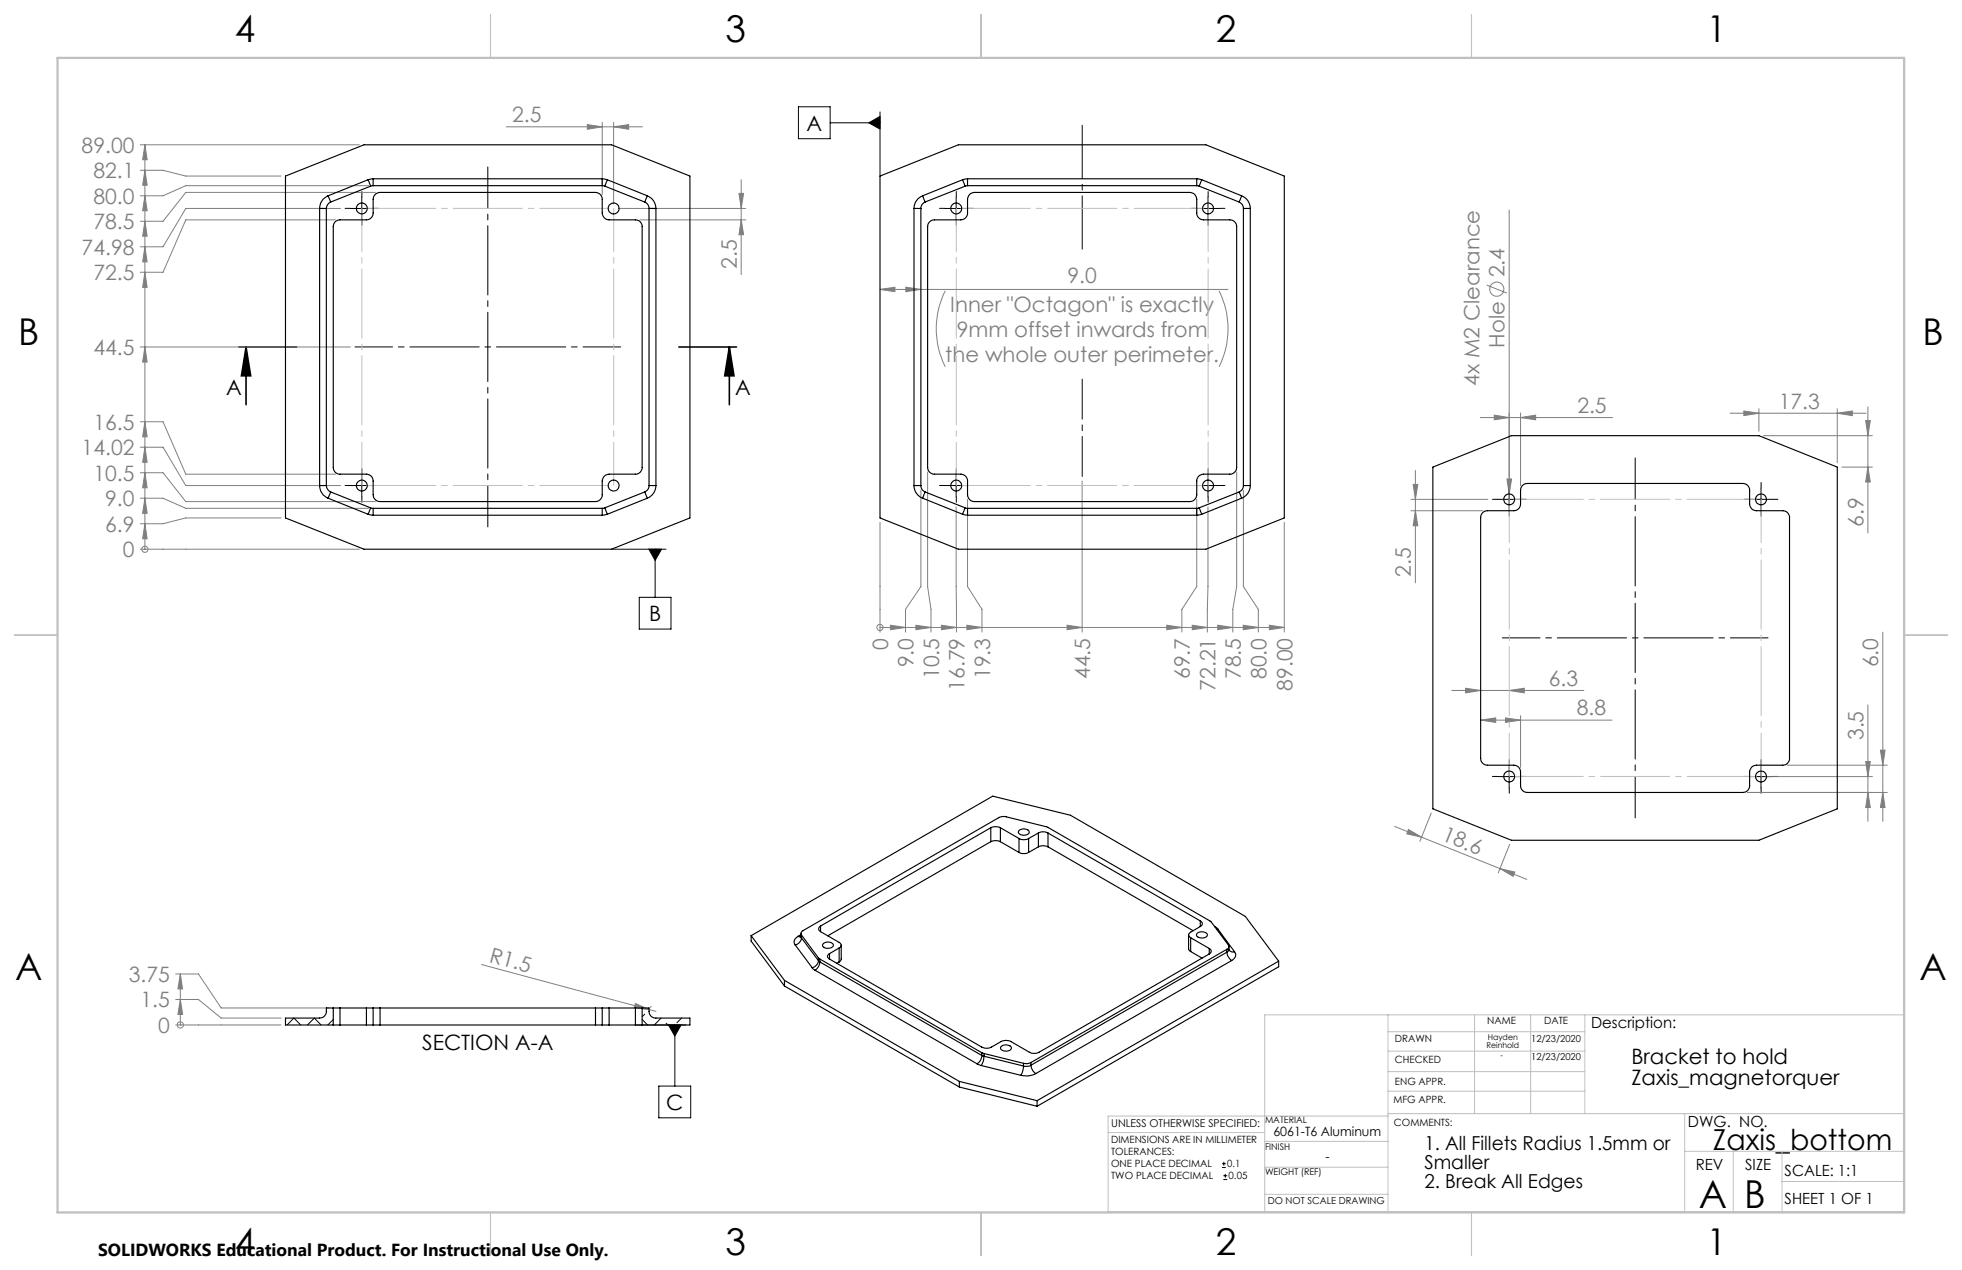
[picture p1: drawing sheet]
<svg xmlns="http://www.w3.org/2000/svg" width="432mm" height="279mm" viewBox="0 0 432 279" stroke-linecap="round" stroke-linejoin="round" font-family="sans-serif">
<g fill="none" stroke="#808080" stroke-width=".22">
<path d="M30.9 37.5h5l5 1.2h20.9M30.9 31.9h48.2M31.9 31.9v88.9M31.9 37.5l.5 3.2h-1zM31.9 31.9l.5 3.2h-1zM111.4 27.9h30M129.3 27.4l3.2 .5-3.2 .5zM132.5 26.9v15.9M135 27.9l3.4-.5v1zM135 26.9v18M163.1 39.5v20.9M31.9 59.9l.5 3.3h-1z"/>
<path d="M31.9 48.7l.5 3.3h-1zM31.9 43.1l.5 3.3h-1zM31.9 54.3l.5 3.3h-1zM73.8 48.4h-32.9l-5 11.5h-5M74.9 45.9h-34l-5 8.4h-5M81.1 40.9h-40.2l-5 2.2h-5M82.6 42.3h-41.7l-5 6.4h-5M136.1 45.9h28M140.8 48.4h23.3M162.6 42.5h1.1l-.6 3.4zM163.1 48.4l.6 3.2h-1.1zM332.1 46.2v64.9"/>
<path d="M30.9 76.3h46.2M31.9 76.3l.5 3.4h-1zM193.7 63.7h76.6M193.7 63.7l3.3-.5v1zM199.4 63.2l3.3 .5-3.3 .5zM208 64a18.6 18.6 0 0 0 0 16.7M268.3 64a18.6 18.6 0 0 1 0 16.7M327.2 62.7l4.4 1.8M30.9 92.8h5l5 11.5h32.9M30.9 98.4h5l5 8.4h34M31.9 92.8l.5 3.3h-1zM31.9 98.4l.5 3.3h-1z"/>
<path d="M325.8 91.9h29.1M328.9 91.3l3.2 .6-3.2 .5zM334.6 91.9l3.4-.6v1.1zM334.6 90.8v16.1M380.8 90.9h29.9M383.8 90.4l3.3 .5-3.3 .5zM387.1 89.9v5M388.1 95.8h24M404.4 90.9l3.3-.5v1zM404.4 89.9v11.9M410.6 92.5h1l-.5 3.3zM411.1 89.5v27.8"/>
<path d="M30.9 104h5l5 6.3h41.7M30.9 109.6h5l5 2.2h40.2M31.9 115.2l.5 3.3h-1zM31.9 104l.5 3.3h-1zM31.9 109.6l.5 3.3h-1zM61.8 113.9h-20.9l-5 1.3h-5M193.7 114.9v24.2M202.7 107.8v21.2l-3.4 5.1v5M204.2 103.8v25.2l.7 5.1v5M210.4 111.5l.1 27.6M212.9 109.9v19.1l3.2 5.1v5M238.2 105.8v33.3"/>
<path d="M263.4 109.9v19.1l-3.3 5.1v5M265.9 111.5l-.2 27.6M272.2 103.8v25.2l-.9 5.1v5M273.6 107.8v21.2l3.3 5.1v5M282.6 114.9v24.2M310.5 112.4h15.9M310.5 109.9h16.9M311 106.6h1l-.5 3.3zM311.5 103.5v24.7M311.5 112.4l.5 3.3h-1zM331.6 105.4h1.1l-.6 3.3zM405.3 102.8h6.8"/>
<path d="M411.1 102.8l.5 3.2h-1zM30.9 120.8h48.2M31.9 120.8h.1M193.7 138h.1M193.7 138h88.9M196 137.5l3.3 .5-3.3 .5zM201.6 137.5l3.3 .5-3.3 .5zM207.2 137.5l3.3 .5-3.3 .5zM212.8 137.5l3.3 .5-3.3 .5zM234.8 137.5l3.4 .5-3.4 .5zM256.8 137.5l3.3 .5-3.3 .5zM262.4 137.5l3.3 .5-3.3 .5z"/>
<path d="M268 137.5l3.3 .5-3.3 .5zM273.6 137.5l3.3 .5-3.3 .5zM279.4 137.5l3.2 .5-3.2 .5zM414.4 139.1v41.6M319.5 151.9h29.1M322.5 151.4l3.4 .5-3.4 .5zM325.9 158.4l3.3-.5v1zM325.9 158.4h28.9M331.3 157.9l3.3 .5-3.3 .5zM332.1 151.9l3.4-.5v1zM334.6 157.4v11.4M411.1 155.1v25.6"/>
<path d="M315 178.9l-2.5 6.2M384.6 174.3h30.8M388.6 170.9h23.5M393.3 168.3h22.1M410.6 167.5h1l-.5 3.4zM411.1 174.3l.5 3.4h-1zM413.8 165h1.1l-.5 3.3zM414.4 174.3l.5 3.4h-1.1zM307 181.8l29 11.7M310 182.5l2.9 1.7-3.3-.8zM330.1 191.1l3.3 .7-.4 1zM332.2 185.8l-2.5 6.2"/>
<path d="M38.7 219.9h5l5 4.1h13.1M38.7 214.3h5l5 7.5h23.7M39.7 219.9l.5 3.3h-1zM39.7 214.3l.5 3.3h-1zM39.7 214.3v11.2M106 212.2l36.9 9.9M38.7 225.5h23.1M39.7 225.5h.1M139.8 220.8l3.1 1.3-3.3-.4zM142.9 222.1l1.5 .4M143.3 221.4l-.2 .3"/>
<circle cx="329.4" cy="63.6" r="1.55"/>
<circle cx="31.9" cy="120.8" r=".68"/>
<circle cx="193.7" cy="138" r=".69"/>
<circle cx="39.7" cy="225.5" r=".68"/>
</g>
<g fill="none" stroke="#000" stroke-width=".22">
<path d="M175.7 23.5h7v7h-7zM182.7 27h11M191.2 27l2.5-1.4v2.8zM193.7 24.6v14.1M77.1 45.9h5M79.6 43.4v5M208 45.9h4.9M210.4 43.4v5M263.4 45.9h5M265.9 43.4v5M77.1 106.8h5M79.6 104.3v5"/>
<path d="M208 106.8h4.9M210.4 104.3v5M263.4 106.8h5M265.9 104.3v5M329.6 109.9h5M332.1 107.4v5M385.1 109.9h5M387.6 107.4v5M134.6 120.8h12M140.7 131.4h7v7h-7zM142.8 120.8h2.8l-1.4 2.5zM144.2 120.8v10.6"/>
<path d="M329.6 170.9h5M332.1 168.3v5.1M385.1 170.9h5M387.6 168.3v5.1M139.8 225.5h11.1M145 238.9h7v7h-7zM147.1 225.5h2.8l-1.4 2.4zM148.5 225.5v13.4M269 256.9h.8M269 256h.8M269.2 259.5h.9M269.2 258.7h.9"/>
<path d="M269.3 255.6v.8M269.7 258.3v.8"/>
</g>
<path d="M52.6 76.3h12.7M54.2 76.3l1 6.4h-2.1zM54.2 76.3v12.7M149.4 76.3h12.7M160.5 76.3l1 6.4h-2zM160.5 76.3v12.7" fill="none" stroke="#000" stroke-width=".35"/>
<path d="M107.4 115.9v-79.2M359.9 179.9v-79.2" fill="none" stroke="#000" stroke-width=".22" stroke-dasharray="15.2 1.3 1.3 1.3" stroke-dashoffset="6.1"/>
<path d="M78.1 76.3h58.5M330.6 140.3h58.5" fill="none" stroke="#000" stroke-width=".22" stroke-dasharray="15.2 1.3 1.3 1.3" stroke-dashoffset="7"/>
<g fill="none" stroke="#000" stroke-width=".22" stroke-dasharray="15.2 1.3 1.3 1.3">
<path d="M77.1 45.8h-1.2M79.6 43.3v-1.2M79.6 48.3v1.2M82.1 45.8h1.2M208 45.8h-1.2M210.5 43.3v-1.2M210.5 48.3v1.2M213 45.8h1.2M263.4 45.8h-1.2M265.9 43.3v-1.2M265.9 48.3v1.2M268.4 45.8h1.2"/>
<path d="M77.1 106.8h-1.2M79.6 104.3v-1.2M79.6 109.3v1.2M82.1 106.8h1.2M208 106.8h-1.2M210.5 104.3v-1.2M210.5 109.3v1.2M213 106.8h1.2M263.4 106.8h-1.2M265.9 104.3v-1.2M265.9 109.3v1.2M268.4 106.8h1.2"/>
<path d="M329.7 109.9h-1.2M332.2 107.4v-1.2M332.2 112.4v1.2M334.7 109.9h1.2M385.1 109.9h-1.2M387.6 107.4v-1.2M387.6 112.4v1.2M390.1 109.9h1.2M329.7 170.8h-1.2M332.2 168.3v-1.2M332.2 173.3v1.2M334.7 170.8h1.2"/>
<path d="M385.1 170.8h-1.2M387.6 168.3v-1.2M387.6 173.3v1.2M390.1 170.8h1.2"/>
</g>
<path d="M238.2 83.4v21.4" fill="none" stroke="#000" stroke-width=".22" stroke-dasharray="15.2 1.3 1.3 1.3" stroke-dashoffset="6.4"/>
<path d="M238.2 54.8v-27.2" fill="none" stroke="#000" stroke-width=".22" stroke-dasharray="15.2 1.3 1.3 1.3" stroke-dashoffset="3.5"/>
<path d="M418.9 223.3v43.3" fill="none" stroke="#c0c0c0" stroke-width=".22" stroke-dasharray="15.2 1.3 1.3 1.3" stroke-dashoffset="5"/>
<path d="M135.1 45.8h-55.5M210.5 45.8h55.4M79.6 106.8h55.5M265.9 106.8h-55.4M387.6 109.9h-55.4M332.2 170.8h55.4" fill="none" stroke="#c0c0c0" stroke-width=".22" stroke-dasharray="15.2 1.3 1.3 1.3" stroke-dashoffset="-1"/>
<path d="M79.6 45.8v61M265.9 45.8v61M135.1 106.8v-61M210.5 106.8v-61M332.2 109.9v60.9M387.6 170.8v-60.9" fill="none" stroke="#c0c0c0" stroke-width=".22" stroke-dasharray="15.2 1.3 1.3 1.3" stroke-dashoffset="5.7"/>
<g fill="none" stroke="#c0c0c0" stroke-width=".22">
<path d="M305.5 223.3v43.3M305.5 235.8h43.3M305.5 231.2h43.3M305.5 227h43.3M324.5 223.3v21.7M336.9 223.3v21.7M348.8 223.3v21.7M243.9 249.2h34.4M278.3 256.8h27.2M278.3 251.1h27.3M305.5 245h113.4M305.5 240.1h43.3"/>
<path d="M305.5 245.5h-61.6v21.1h175M370.8 245v21.6M370.8 253.3h48.1M381.5 253.3v13.3M392.2 259.9h26.7M392.2 253.3v13.3M278.3 262.7h27.2M418.9 265.1v-41.8h-140.6v43.3"/>
</g>
<path d="M108 3.2v9.5M215.9 3.2v9.5M323.8 3.2v9.5M3.1 139.7h9.6M419.1 139.7h9.5M108 266.7v9.6M215.9 266.7v9.6M323.8 266.7v9.6" fill="none" stroke="#c0c0c0" stroke-width=".25"/>
<path d="M12.7 12.7h406.4v254h-406.4z" fill="none" stroke="#c0c0c0" stroke-width=".5"/>
<g fill="#000">
<path d="M160.5 76.3l1 6.4h-2zM54.2 76.3l1 6.4h-2.1z"/>
<path d="M142.8 120.8l1.4 2.5 1.4-2.5zM147.1 225.5l1.4 2.4 1.4-2.4zM191.2 27l2.5 1.4v-2.8z"/>
</g>
<g fill="#808080">
<path d="M139.8 220.8l3.1 1.3-3.3-.4z"/>
<path d="M331.6 105.4h1.1l-.6 3.3z"/>
<path d="M31.9 115.2l.5 3.3h-1zM31.9 104l.5 3.3h-1zM31.9 92.8l.5 3.3h-1zM31.9 59.9l.5 3.3h-1zM31.9 48.7l.5 3.3h-1zM31.9 37.5l.5 3.2h-1zM31.9 31.9l.5 3.2h-1zM135 27.9l3.4-.5v1zM129.3 27.4l3.2 .5-3.2 .5zM31.9 76.3l.5 3.4h-1zM31.9 109.6l.5 3.3h-1zM31.9 43.1l.5 3.3h-1zM31.9 98.4l.5 3.3h-1zM31.9 54.3l.5 3.3h-1zM332.1 151.9l3.4-.5v1zM322.5 151.4l3.4 .5-3.4 .5z"/>
<path d="M39.7 219.9l.5 3.3h-1zM39.7 214.3l.5 3.3h-1z"/>
<path d="M163.1 48.4l.6 3.2h-1.1zM162.6 42.5h1.1l-.6 3.4zM196 137.5l3.3 .5-3.3 .5zM201.6 137.5l3.3 .5-3.3 .5zM207.2 137.5l3.3 .5-3.3 .5zM212.8 137.5l3.3 .5-3.3 .5zM256.8 137.5l3.3 .5-3.3 .5zM262.4 137.5l3.3 .5-3.3 .5zM268 137.5l3.3 .5-3.3 .5zM273.6 137.5l3.3 .5-3.3 .5zM279.4 137.5l3.2 .5-3.2 .5zM234.8 137.5l3.4 .5-3.4 .5zM411.1 174.3l.5 3.4h-1zM410.6 167.5h1l-.5 3.4z"/>
<path d="M330.1 191.1l3.3 .7-.4 1zM310 182.5l2.9 1.7-3.3-.8z"/>
<path d="M404.4 90.9l3.3-.5v1zM383.8 90.4l3.3 .5-3.3 .5z"/>
<path d="M193.7 63.7l3.3-.5v1zM199.4 63.2l3.3 .5-3.3 .5zM325.9 158.4l3.3-.5v1zM331.3 157.9l3.3 .5-3.3 .5zM328.9 91.3l3.2 .6-3.2 .5zM334.6 91.9l3.4-.6v1.1z"/>
<path d="M411.1 102.8l.5 3.2h-1zM410.6 92.5h1l-.5 3.3zM414.4 174.3l.5 3.4h-1.1zM413.8 165h1.1l-.5 3.3zM311.5 112.4l.5 3.3h-1zM311 106.6h1l-.5 3.3z"/>
</g>
<g fill="none" stroke="#000" stroke-width=".25">
<path d="M62.8 38.7l17.3-6.8h54.5l17.2 6.8v75.2l-17.2 6.9h-54.5l-17.3-6.9zM81 39.5l.6 1.5M81 39.5l-8.8 3.6M82.1 39.3v1.6M82.1 39.3l-1.1 .2M82.1 39.3h50.4M132.5 39.3v1.6M132.5 39.3l1.2 .2M133.7 39.5l-.6 1.5M133.7 39.5l8.8 3.6M193.7 38.7l17.2-6.8h54.5l17.2 6.8v75.2l-17.2 6.9h-54.5l-17.2-6.9zM211.8 39.5l.6 1.5"/>
<path d="M211.8 39.5l-8.7 3.6M212.9 39.3v1.6M212.9 39.3l-1.1 .2M212.9 39.3h50.5M263.4 39.3v1.6M263.4 39.3l1.1 .2M264.5 39.5l-.6 1.5M264.5 39.5l8.8 3.6M70.3 45.9h1.5M70.3 45.9v60.9M71.8 45.9v60.9M72.2 43.1l.6 1.4"/>
<path d="M72.2 43.1a3 3 0 0 0-1.9 2.8M72.8 44.5a1.63 1.63 0 0 0-1 1.4M73.8 48.8l.5-.3 .5-.1h5.8a1.51 1.51 0 0 0 1.5-1.6v-2.9a1.57 1.57 0 0 1 1.5-1.6h47.5a1.51 1.51 0 0 1 1.4 1.6v2.9a1.57 1.57 0 0 0 1.6 1.6h5.7a1.45 1.45 0 0 1 1.5 1.4v53a1.45 1.45 0 0 1-1.5 1.5h-5.7a1.57 1.57 0 0 0-1.6 1.5v3a1.51 1.51 0 0 1-1.4 1.5h-47.5a1.57 1.57 0 0 1-1.5-1.5v-3a1.51 1.51 0 0 0-1.5-1.5h-5.8a1.45 1.45 0 0 1-1.5-1.5v-53l.1-.5zM81.6 41l-8.8 3.5M82.1 40.9l-.5 .1M82.1 40.9h50.4M132.5 40.9l.6 .1M133.1 41l8.8 3.5M141.9 44.5a1.48 1.48 0 0 1 .9 1.4M142.5 43.1l-.6 1.4M142.5 43.1a3 3 0 0 1 1.9 2.8M142.8 45.9h1.6"/>
<path d="M142.8 45.9v60.9M144.4 45.9v60.9M201.2 45.9h1.5M201.2 45.9v60.9M202.7 45.9v60.9M203.1 43.1l.5 1.3M203.1 43.1a3 3 0 0 0-1.9 2.8M203.6 44.4a1.52 1.52 0 0 0-.9 1.5M204.6 48.8l.5-.3 .6-.1h5.8a1.51 1.51 0 0 0 1.4-1.6v-2.9a1.57 1.57 0 0 1 1.6-1.6h47.4a1.57 1.57 0 0 1 1.5 1.6v2.9a1.51 1.51 0 0 0 1.5 1.6h5.8a1.51 1.51 0 0 1 1.5 1.4v53a1.51 1.51 0 0 1-1.5 1.5h-5.8a1.51 1.51 0 0 0-1.5 1.5v3a1.57 1.57 0 0 1-1.5 1.5h-47.4a1.57 1.57 0 0 1-1.6-1.5v-3a1.51 1.51 0 0 0-1.4-1.5h-5.8a1.51 1.51 0 0 1-1.5-1.5v-53l.1-.5zM212.4 41l-8.8 3.4M212.9 40.9l-.5 .1M212.9 40.9h50.5"/>
<path d="M263.4 40.9l.5 .1M263.9 41l8.8 3.4M272.7 44.4a1.52 1.52 0 0 1 .9 1.5M273.3 43.1l-.6 1.3M273.3 43.1a3 3 0 0 1 1.9 2.8M273.6 45.9h1.6M273.6 45.9v60.9M275.2 45.9v60.9M70.3 106.8h1.5M70.3 106.8a3 3 0 0 0 1.9 2.8M71.8 106.8a1.63 1.63 0 0 0 1 1.4M72.2 109.6l8.8 3.5"/>
<path d="M72.8 108.2l-.6 1.4M72.8 108.2l8.8 3.5M81 113.1l1.1 .2M81.6 111.7l.5 .1M81.6 111.7l-.6 1.4M82.1 111.8v1.5M82.1 111.8h50.4M82.1 113.3h50.4M132.5 111.8v1.5M133.1 111.7l-.6 .1M133.1 111.7l.6 1.4M133.7 113.1l-1.2 .2"/>
<path d="M141.9 108.2l.6 1.4M141.9 108.2l-8.8 3.5M142.5 109.6l-8.8 3.5M142.8 106.8a1.48 1.48 0 0 1-.9 1.4M142.8 106.8h1.6M144.4 106.8a3 3 0 0 1-1.9 2.8M201.2 106.8h1.5M201.2 106.8a3 3 0 0 0 1.9 2.8M202.7 106.8a1.52 1.52 0 0 0 .9 1.4M203.1 109.6l8.7 3.5M203.6 108.2l-.5 1.4M203.6 108.2l8.8 3.5"/>
<path d="M211.8 113.1l1.1 .2M212.4 111.7l.5 .1M212.4 111.7l-.6 1.4M212.9 111.8v1.5M212.9 111.8h50.5M212.9 113.3h50.5M263.4 111.8v1.5M263.9 111.7l-.5 .1M263.9 111.7l.6 1.4M264.5 113.1l-1.1 .2M272.7 108.2l.6 1.4M272.7 108.2l-8.8 3.5"/>
<path d="M273.3 109.6l-8.8 3.5M273.6 106.8a1.52 1.52 0 0 1-.9 1.4M273.6 106.8h1.6M275.2 106.8a3 3 0 0 1-1.9 2.8M315.3 102.8l17.3-7h54.5l17.3 7v75.1l-17.3 7h-54.5l-17.3-7zM326.3 112.8l.5-.3 .5-.1h5.9a1.45 1.45 0 0 0 1.4-1.5v-3.1a1.45 1.45 0 0 1 1.6-1.4h47.4a1.45 1.45 0 0 1 1.5 1.4v3.1a1.51 1.51 0 0 0 1.5 1.5h5.8a1.51 1.51 0 0 1 1.4 1.5v52.9a1.51 1.51 0 0 1-1.4 1.5h-5.8a1.51 1.51 0 0 0-1.5 1.5v3.1a1.45 1.45 0 0 1-1.5 1.4h-47.4a1.45 1.45 0 0 1-1.6-1.4v-3.1a1.45 1.45 0 0 0-1.4-1.5h-5.9a1.51 1.51 0 0 1-1.4-1.5v-52.9l.1-.6zM218.1 182.1a2.39 2.39 0 0 1 2.1 0M218.1 185.2a2.39 2.39 0 0 1 2.1 0M218.1 182.1l-37.5 21.6M218.1 182.1v3.1M218.1 185.2l-35.9 20.7M220.2 182.1l4.1 2.4"/>
<path d="M220.2 182.1v3.1M220.2 185.2l4.1 2.3M224.2 182.8a1.58 1.58 0 0 1 2.3 .1 .76 .76 0 0 1-1 .8l-.9-.1a.56 .56 0 0 1-.4-.8zM224.3 184.5a2.13 2.13 0 0 0 2.1 0M224.3 187.5a2.39 2.39 0 0 0 2.1 0M224.3 184.5v3M226.4 184.5v3M228.5 183.3a2.13 2.13 0 0 1 2.1 0M228.5 186.3a2.39 2.39 0 0 1 2.1 0M228.5 183.3l-2.1 1.2M228.5 183.3v3M228.5 186.3l-2.1 1.2"/>
<path d="M230.6 183.3l33.6 19.3M230.6 183.3v3M230.6 186.3l32 18.5M165.3 205.8l7.3 9.9M165.3 205.8l53.2-30.6 17.1 4.2 38.5 22.2 7.3 9.9M165.3 205.8v1.2l7.3 9.9M172.6 215.7l38.5 22.2M172.6 215.7v1.2M172.6 216.9l38.5 22.2M175 207.9l3.8 5M175.6 206a1.27 1.27 0 0 0-.6 1.9M175.6 206l.6 .1"/>
<path d="M176.3 206l-.1 .2M176.3 206l.1 .3M176.3 205.4v.6M176.3 205.6l-.7 .4M176.4 205.7a.61 .61 0 0 1 .3-.9l43.3-25 1.3-.2 9.2 2.4 35.8 20.6 4 5.3a.6 .6 0 0 1-.3 .9M176.4 206.3a1.86 1.86 0 0 1-1.4 1.6M176.4 205.7l3.7 5M176.4 206.3l3.7 5M176.4 205.7v.6M178.8 212.9l.6 .6M179.4 213.5l35.6 20.5M180.1 210.7l.3 .3"/>
<path d="M180.1 211.3a1.86 1.86 0 0 1-1.3 1.6M180.1 211.3l.3 .3M180.1 210.7v.6M180.4 211.6a2.49 2.49 0 0 1-1 1.9M180.4 211l35.7 20.6M180.4 211.6l35.7 20.6M180.4 211v.6M180.6 203.7a.66 .66 0 0 0-.4 .6 .66 .66 0 0 0 .4 .7M180.6 205l4.1 2.3a.64 .64 0 0 1 .4 .6 .64 .64 0 0 1-.4 .7M180.6 203.7v1.3M181.2 207.6a1.55 1.55 0 0 1 2.2 .3 1.28 1.28 0 0 1-2 .5 .48 .48 0 0 1-.4-.4 .48 .48 0 0 1 .2-.4zM182.6 209.8a.62 .62 0 0 0-.5 .6 .62 .62 0 0 0 .5 .6"/>
<path d="M182.6 209.8v1.2M184.7 208.6l-2.1 1.2M184.7 208.6v3M184.7 211.6l-.6 .3M185.1 207.9v3.1l-.4 .6M261.6 205.7v3l.4 .6M262 206.3l4.1 2.4M262 206.3v3M262 209.3l2.5 1.5M263.5 205.3a1.61 1.61 0 0 1 2.2 .3 1.28 1.28 0 0 1-2 .6 .5 .5 0 0 1-.2-.9zM264.2 202.6a.64 .64 0 0 1 .4 .6 .64 .64 0 0 1-.4 .6M264.2 203.8l-2.2 1.3a.64 .64 0 0 0-.4 .6 .64 .64 0 0 0 .4 .6"/>
<path d="M264.2 202.6v1.2M266.1 209.9l-37.4 21.6a2.39 2.39 0 0 1-2.1 0l-4.1-2.4a2.39 2.39 0 0 0-2.2 0l-2.1 1.3a2.39 2.39 0 0 1-2.1 0l-33.5-19.4M266.1 208.7a.64 .64 0 0 1 .5 .6 .64 .64 0 0 1-.5 .6M266.1 208.7v1.2M267.3 203.8h.1M267.4 203.8l.6 .6M268 204.4l3.7 5M268 204.4h-.2M270 209.5a2.49 2.49 0 0 0 1.1 1.8M270 208.8l-43.1 25M270 209.5l-43.1 24.9M270 208.8v.7"/>
<path d="M270.5 208.8a.92 .92 0 0 0 1.2 .6M270.5 208.8l-.5 .7M270.5 208.2v.6M271.1 211.3l-43.1 24.9M271.7 209.4a1.23 1.23 0 0 1-.6 1.9M281.4 211.5l-53.2 30.6M281.4 211.5v1.2l-53.2 30.7M73.3 221.8h-1.5a1.68 1.68 0 0 1-1.5 2.2h-7.5v1.5h10.5M73.3 221.8h1.5M73.3 225.5h1.5M73.3 221.8v3.7M74.8 221.8h5.8"/>
<path d="M74.8 225.5h5.8M74.8 221.8v3.7M80.6 221.8h1.5M80.6 225.5h1.5M80.6 221.8v3.7M82.1 221.8h1.5M82.1 225.5h1.5M82.1 221.8v3.7M83.6 221.8h47.5M83.6 225.5h47.5M83.6 221.8v3.7M131.1 221.8h1.4"/>
<path d="M131.1 225.5h1.4M131.1 221.8v3.7M132.5 221.8h1.6M132.5 225.5h1.6M132.5 221.8v3.7M134.1 221.8h5.7M134.1 225.5h5.7M134.1 221.8v3.7M139.8 221.8h1.5M139.8 225.5h1.5M139.8 221.8v3.7M141.3 221.8h1.5a1.68 1.68 0 0 0 1.6 2.2h7.4v1.5h-10.5"/>
<path d="M141.3 221.8v3.7M211.1 237.9l17.1 4.2M211.1 239.1l17.1 4.3M211.1 237.9v1.2M215 234l1 .4M216 234.4l8.7 2.2M216.1 231.6l.5 .2M216.1 232.2l.5 .2M216.1 232.2a2.11 2.11 0 0 1-1.1 1.8M216.1 231.6v.6M216.6 232.4l-.2 1.1-.4 .9M216.6 232.4l8.6 2.1"/>
<path d="M216.6 231.8l8.6 2.1M216.6 231.8v.6M220.3 230.3a1.5 1.5 0 0 1 2.3 .3 1.43 1.43 0 0 1-2.4 0zM225.2 234.5l-.1 1.2-.4 .9M225.2 233.9v.6M226.9 233.8l-.8 .2-.9-.1M226.9 234.4l-.8 .2-.9-.1M226.9 234.4a2.34 2.34 0 0 0 1.1 1.8M226.9 233.8v.6M228 236.2a4.6 4.6 0 0 1-3.3 .4M228.2 242.1v1.3"/>
<circle cx="79.6" cy="45.9" r="1.2"/>
<circle cx="135" cy="45.9" r="1.2"/>
<circle cx="210.4" cy="45.9" r="1.2"/>
<circle cx="265.9" cy="45.9" r="1.2"/>
<circle cx="79.6" cy="106.8" r="1.2"/>
<circle cx="135" cy="106.8" r="1.21"/>
<circle cx="210.5" cy="106.8" r="1.2"/>
<circle cx="265.9" cy="106.8" r="1.21"/>
<circle cx="332.1" cy="109.9" r="1.2"/>
<circle cx="387.6" cy="109.9" r="1.2"/>
<circle cx="332.1" cy="170.8" r="1.21"/>
<circle cx="387.6" cy="170.8" r="1.21"/>
</g>
<path d="M64.7 224l-1.5 1.5M64.7 224l1.5 1.5M67.7 225.5l1.5-1.5 1.5 1.5M73.3 224.3l-1.2 1.2M141.3 224.3l1.2 1.2M141.9 223.1l-.6 .6M145.5 224l-1.5 1.5M146.6 225.1l.4 .4M150 224l-1 1" fill="none" stroke="#000" stroke-width=".22"/>
<g font-size="8.5">
<text x="373.9" y="265.7">A</text>
<text x="383.8" y="265.7">B</text>
</g>
<g font-size="8.1">
<text x="51.7" y="9.3">4</text>
<text x="159.7" y="9.3">3</text>
<text x="267.6" y="9.3">2</text>
<text x="375.6" y="9.3">1</text>
<text x="4" y="76">B</text>
<text x="423.1" y="76">B</text>
<text x="3.3" y="215.7">A</text>
<text x="422.4" y="215.7">A</text>
<text x="51.7" y="276">4</text>
<text x="159.7" y="276">3</text>
<text x="267.6" y="276">2</text>
<text x="375.6" y="276">1</text>
</g>
<text font-size="6.3" x="377" y="253">Zaxis_bottom</text>
<g font-size="4.7" fill="#808080">
<text x="112.7" y="26.9">2.5</text>
<text x="18" y="33.6">89.00</text>
<text x="20.6" y="39.2">82.1</text>
<text x="20.5" y="44.8">80.0</text>
<text x="20.6" y="50.4">78.5</text>
<text x="18" y="56">74.98</text>
<text x="162.1" y="59.1" transform="rotate(-90 162.1 59.1)">2.5</text>
<text x="20.6" y="61.6">72.5</text>
<text x="234.9" y="62.3">9.0</text>
<text x="331.1" y="61" transform="rotate(-90 331.1 61)">2.4</text>
<text x="209.1" y="68.5">Inner &quot;Octagon&quot; is exactly</text>
<text x="210.6" y="74.1">9mm offset inwards from</text>
<text x="331.1" y="76.5" transform="rotate(-90 331.1 76.5)">Hole</text>
<text x="20.5" y="78.1">44.5</text>
<text x="208" y="79.6">the whole outer perimeter.</text>
<text x="325.6" y="84.9" transform="rotate(-90 325.6 84.9)">4x M2 Clearance</text>
<text x="391.5" y="89.9">17.3</text>
<text x="20.6" y="94.5">16.5</text>
<text x="347.1" y="90.8">2.5</text>
<text x="18" y="100.1">14.02</text>
<text x="20.6" y="105.8">10.5</text>
<text x="23.1" y="111.4">9.0</text>
<text x="23.1" y="117">6.9</text>
<text x="410.1" y="116" transform="rotate(-90 410.1 116)">6.9</text>
<text x="27" y="122.6">0</text>
<text x="310.5" y="126.9" transform="rotate(-90 310.5 126.9)">2.5</text>
<text x="195.4" y="142.9" transform="rotate(-90 195.4 142.9)">0</text>
<text x="201.1" y="146.8" transform="rotate(-90 201.1 146.8)">9.0</text>
<text x="206.7" y="149.4" transform="rotate(-90 206.7 149.4)">10.5</text>
<text x="217.9" y="149.4" transform="rotate(-90 217.9 149.4)">19.3</text>
<text x="240" y="149.4" transform="rotate(-90 240 149.4)">44.5</text>
<text x="261.9" y="149.4" transform="rotate(-90 261.9 149.4)">69.7</text>
<text x="273.1" y="149.4" transform="rotate(-90 273.1 149.4)">78.5</text>
<text x="278.7" y="149.4" transform="rotate(-90 278.7 149.4)">80.0</text>
<text x="413.4" y="146.8" transform="rotate(-90 413.4 146.8)">6.0</text>
<text x="212.3" y="152" transform="rotate(-90 212.3 152)">16.79</text>
<text x="267.5" y="152" transform="rotate(-90 267.5 152)">72.21</text>
<text x="284.5" y="152" transform="rotate(-90 284.5 152)">89.00</text>
<text x="340.9" y="150.9">6.3</text>
<text x="347" y="157.4">8.8</text>
<text x="410.1" y="162.8" transform="rotate(-90 410.1 162.8)">3.5</text>
<text x="317.1" y="184.8" transform="rotate(22 317.1 184.8)">18.6</text>
<text x="107.5" y="211.6" transform="rotate(15 107.5 211.6)">R1.5</text>
<text x="28.3" y="216">3.75</text>
<text x="30.9" y="221.6">1.5</text>
<text x="34.8" y="227.2">0</text>
</g>
<g font-size="4.7">
<text x="177.5" y="28.8">A</text>
<text x="49.8" y="86.9">A</text>
<text x="161.8" y="86.9">A</text>
<text x="142.9" y="136.6">B</text>
<text x="92.9" y="231.1">SECTION A-A</text>
<text x="359" y="234.1">Bracket to hold</text>
<text x="359" y="238.7">Zaxis_magnetorquer</text>
<text x="146.6" y="244.2">C</text>
</g>
<g font-size="4.2">
<text x="313.5" y="253">1. All Fillets Radius 1.5mm or</text>
<text x="313.5" y="257.2">Smaller</text>
<text x="313.5" y="261.4">2. Break All Edges</text>
</g>
<text font-size="3.8" x="21.6" y="276.3">SOLIDWORKS Educational Product. For Instructional Use Only.</text>
<g font-size="3.4">
<text x="350.2" y="226.2">Description:</text>
<text x="371.5" y="247.9">DWG. NO.</text>
<text x="373.2" y="257.5">REV</text>
<text x="384.1" y="257.5">SIZE</text>
<text x="392.8" y="258.7">SCALE: 1:1</text>
<text x="392.8" y="264.9">SHEET 1 OF 1</text>
</g>
<g font-size="2.8">
<text x="280.2" y="250">6061-T6 Aluminum</text>
<text x="291.7" y="255.5">-</text>
</g>
<text font-size="2.4" x="244.5" y="247.8">UNLESS OTHERWISE SPECIFIED:</text>
<g font-size="2.2">
<text x="327.3" y="225.4">NAME</text>
<text x="339.8" y="225.4">DATE</text>
<text x="307" y="233.8">CHECKED</text>
<text x="307" y="229.3">DRAWN</text>
<text x="307" y="238.6">ENG APPR.</text>
<text x="306.7" y="242.7">MFG APPR.</text>
<text x="244.5" y="251.5">DIMENSIONS ARE IN MILLIMETER</text>
<text x="306.8" y="247.7">COMMENTS:</text>
<text x="244.5" y="254.2">TOLERANCES:</text>
<text x="244.5" y="256.8">ONE PLACE DECIMAL</text>
<text x="270.1" y="256.8">0.1</text>
<text x="244.5" y="259.5">TWO PLACE DECIMAL</text>
<text x="270.4" y="259.5">0.05</text>
</g>
<g font-size="2.1">
<text x="337" y="229.3">12/23/2020</text>
<text x="337" y="233.1">12/23/2020</text>
<text x="279" y="264.9">DO NOT SCALE DRAWING</text>
</g>
<g font-size="2">
<text x="278.4" y="247.1">MATERIAL</text>
<text x="278.4" y="253">FINISH</text>
<text x="278.4" y="258.5">WEIGHT (REF)</text>
</g>
<g font-size="1.8">
<text x="327.1" y="230.5">Reinhold</text>
<text x="327.4" y="228.8">Hayden</text>
<text x="330.2" y="232.9">-</text>
</g>
</svg>
